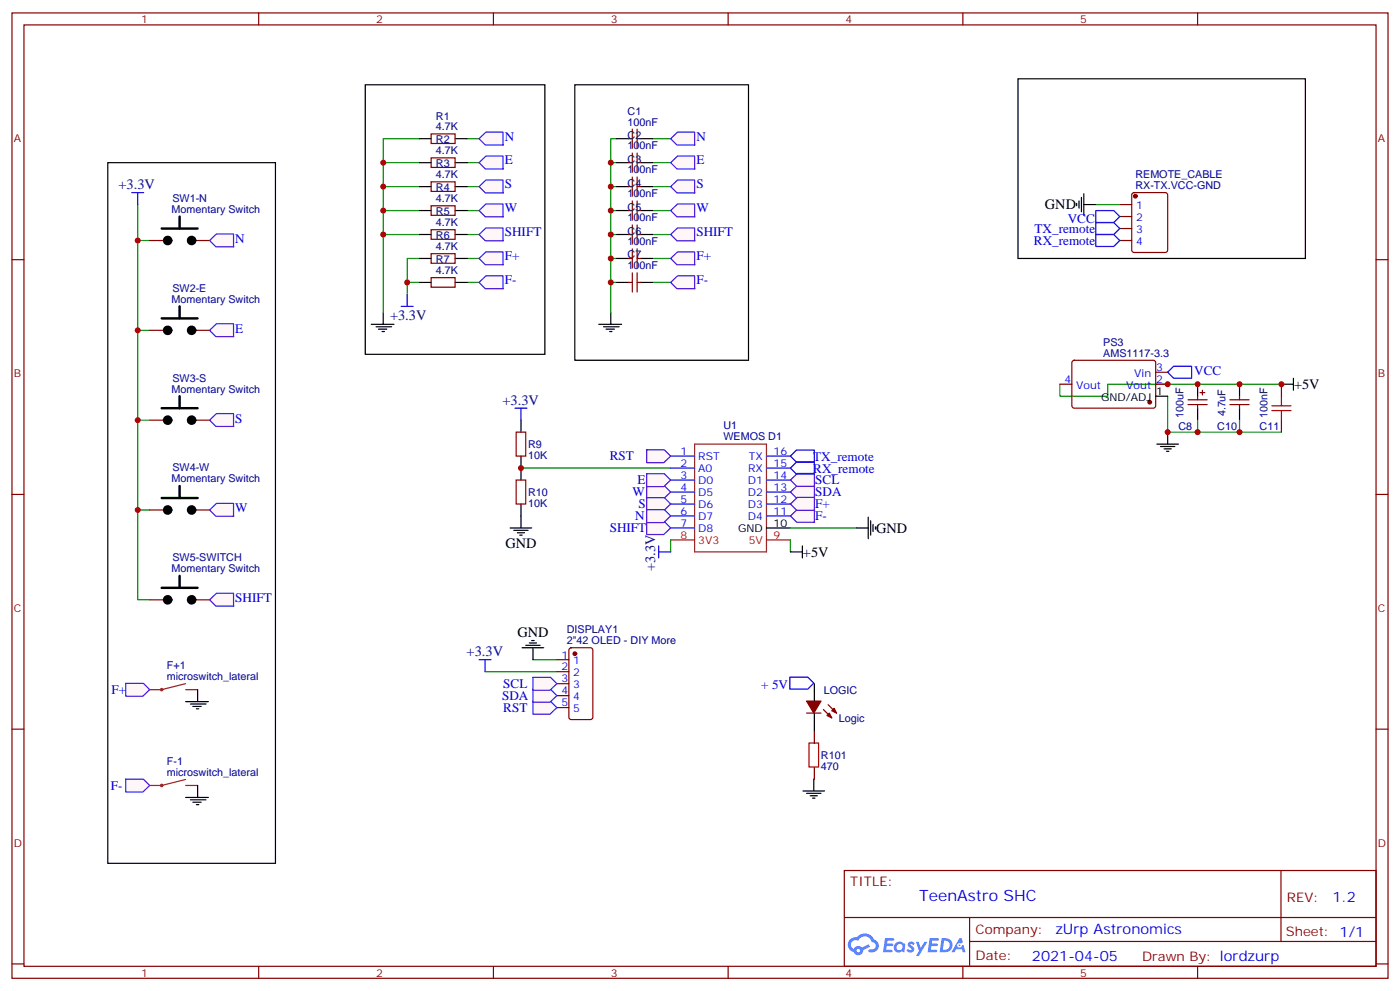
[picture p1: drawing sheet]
<svg xmlns="http://www.w3.org/2000/svg" width="412mm" height="292mm" viewBox="0 0 412 292" stroke-linecap="round" stroke-linejoin="round" font-family="sans-serif">
<path d="M153.5 123.8v3.5M153.5 134.3v7.1M150.3 155.5h6.3M151.3 156.2h4.3M152.4 156.9h2.1M153.1 157.6h.7M153.5 148.4v7.1M225.8 155.5h7" fill="none" stroke="#000" stroke-width=".35"/>
<g fill="none" stroke="#00f" stroke-width=".35">
<path d="M151.7 120.2h3.5M153.5 120.2v3.6M197.6 137.9h7M197.6 134.3h7M225.8 137.9h7M225.8 134.3h7M197.6 155.5h7M197.6 141.4h7M197.6 152h7M197.6 148.4h7M197.6 144.9h7M225.8 141.4h7"/>
<path d="M225.8 152h7M225.8 148.4h7M225.8 144.9h7"/>
</g>
<path d="M153.5 137.9h44.1M142.9 197.8h21.1M157 194.3h7" fill="none" stroke="#008700" stroke-width=".35"/>
<path d="M333.6 56.9l.5-.2h9.2l.6 .5 .1 16.5-.5 .6-9.4 .1-.7-.5v-16.5zM329.8 60.3h3.6M329.8 63.8h3.6M329.8 67.3h3.6M329.8 70.8h3.6M152 127.3h2.9v7h-2.9zM152 141.4h2.9v7h-2.9z" fill="none" stroke="#870000" stroke-width=".35"/>
<circle cx="334.4" cy="57.8" r=".53" fill="#870000" stroke="#870000" stroke-width=".35"/>
<g fill="none" stroke="#8c2424" stroke-width=".35">
<path d="M204.6 130.8h21.2v31.8h-21.2zM54.7 201.4l-7.1 1.7h-3.5M54.7 203.1h3.5M54.7 229.6l-7.1 1.8h-3.5M54.7 231.4h3.5"/>
<circle cx="47.6" cy="203.1" r=".35"/>
<circle cx="47.6" cy="231.4" r=".35"/>
</g>
<path d="M197.6 159h7M225.8 159h7" fill="none" stroke="#f00" stroke-width=".35"/>
<g fill="#fff7f7" stroke="#420aff" stroke-width=".35">
<path d="M156.9 206.6h5.3l1.8 1.8-2 2h-5z"/>
<path d="M190.4 132.5h5.3l1.9 1.8-2.1 2h-5z"/>
</g>
<path d="M153.8 190.8h6.4M154.9 190.1h4.2M155.9 189.4h2.1M156.6 188.7h.7M157 190.8v3.5" fill="none" stroke="#000" stroke-width=".35"/>
<g fill="#fff7f7" stroke="#420aff" stroke-width=".35">
<path d="M156.9 203h5.3l1.8 1.9-2 1.9h-5z"/>
<path d="M156.9 199.5h5.3l1.8 1.9-2 1.9h-5z"/>
</g>
<path d="M141.1 194.3h3.5M142.9 194.3v3.5M232.7 199.4h5.2l1.8 1.8-1.8 1.8h-5.2z" fill="none" stroke="#00f" stroke-width=".35"/>
<path d="M164 194.3h3.6M164 197.8h3.6M167.8 191l.5-.2h5.6l.7 .4v20l-.4 .7h-5.9l-.7-.4v-20zM164 201.4h3.6M164 204.9h3.6M164 208.4h3.6M237.6 210h4.2M239.9 215.5v3.5M242.5 209l2.5 2.4M243.9 207.6l2.5 2.4M239.9 226.1v3.5" fill="none" stroke="#870000" stroke-width=".35"/>
<g fill="#870000" stroke="#870000" stroke-width=".35">
<path d="M237.6 206.5h4.2l-2.1 3.5z"/>
<path d="M243.6 210.7l.7-.7 .7 1.4z"/>
<path d="M245 209.3l.7-.7 .7 1.4z"/>
<circle cx="169.3" cy="192.5" r=".53"/>
</g>
<path d="M239.9 201.4v5.3M239.9 210.2v5.3M236.5 233h6.4M237.6 233.7h4.2M238.7 234.4h2.1M239.4 235.1h.7M239.7 229.4v3.6" fill="none" stroke="#000" stroke-width=".35"/>
<path d="M238.3 218.9h2.8v7h-2.8z" fill="none" stroke="#a10000" stroke-width=".35"/>
<g fill="#fff7f7" stroke="#420aff" stroke-width=".35">
<path d="M232.8 144.9l2.1-1.9h5l.1 3.8h-5.3z"/>
<path d="M232.8 141.4l2.1-1.9h5l.1 3.7h-5.3z"/>
</g>
<path d="M197.6 159v3.6M232.8 155.5h19.4M232.8 159v3.6" fill="none" stroke="#008700" stroke-width=".35"/>
<path d="M252.2 155.5h3.6M255.8 152.3v6.4M256.5 153.4v4.2M257.2 154.4v2.2M257.9 155.2v.7M232.8 162.6h3.6M236.4 160.8v3.5" fill="none" stroke="#000" stroke-width=".35"/>
<path d="M232.8 134.3l1.8-1.7h5.3v3.5h-5.3zM234.6 136.1h5.3v3.5h-5.3l-1.8-1.7zM194 162.6h3.6M194 160.8v3.5" fill="none" stroke="#00f" stroke-width=".35"/>
<g fill="#fff7f7" stroke="#420aff" stroke-width=".35">
<path d="M232.8 152l2.1-2h5l.1 3.8h-5.3z"/>
<path d="M232.8 148.4l2.1-1.9h5l.1 3.8h-5.3z"/>
<path d="M190.4 153.7h5.3l1.9 1.8-2.1 1.9h-5z"/>
<path d="M190.4 143.1h5.3l1.9 1.8-2.1 2h-5z"/>
<path d="M190.4 146.6h5.3l1.9 1.8-2.1 2h-5z"/>
<path d="M190.4 139.5h5.3l1.9 1.9-2.1 1.9h-5z"/>
<path d="M190.4 150.1h5.3l1.9 1.9-2.1 1.9h-5z"/>
</g>
<g fill="none" stroke="#008700" stroke-width=".35">
<path d="M137.6 40.9h3.5M137.6 47.9h3.5M137.6 55h3.5M192.3 40.9h5.3M192.3 47.9h5.3M192.3 55h5.3M40.6 70.8v26.5h3.5M40.6 60.3v10.5h3.5M123.5 76.1h-3.6v10.6M137.6 62h3.5M137.6 69.1h3.5M137.6 76.1h3.5"/>
<path d="M192.3 62h5.3M192.3 69.1h5.3M192.3 76.1h5.3M40.6 97.3v26.5h3.5M137.6 83.2h3.5M192.3 83.2h5.3M40.6 123.8v26.4h3.5M40.6 150.2v26.5h3.5"/>
</g>
<path d="M38.8 56.7h3.5M40.6 56.7v3.6M118.2 90.2h3.5M119.9 86.7v3.5" fill="none" stroke="#00f" stroke-width=".35"/>
<path d="M169.3 25h51.2v81.1h-51.2zM109.4 95.5h6.7M110.8 96.2h4.6M111.5 96.9h2.4M112.5 97.6h.7M112.9 92v3.5M176.4 95.5h6.7M177.8 96.2h4.6M178.5 96.9h2.5M179.6 97.6h.7M179.9 92v3.5" fill="none" stroke="#000" stroke-width=".35"/>
<g fill="#fff7f7" stroke="#420aff" stroke-width=".35">
<path d="M197.6 76.1l2-1.9h5l.1 3.8h-5.3z"/>
<path d="M197.6 55l2-2h5l.1 3.8h-5.3z"/>
<path d="M197.6 40.9l2-2h5l.1 3.8h-5.3z"/>
</g>
<path d="M179.9 55h1.8M179.9 47.9h1.8M181.7 40.9h-1.8v51.1M179.9 76.1h1.8M179.9 69.1h1.8M179.9 62h1.8M322.8 60.3h7M179.9 83.2h1.8" fill="none" stroke="#008700" stroke-width=".35"/>
<path d="M107.6 25h52.9v79.4h-52.9zM299.9 23.2h84.6v52.9h-84.6zM31.7 47.9h49.4v206.4h-49.4zM317.1 59.9v.7M317.9 59.2v2.1M318.6 58.1v4.3M319.3 57.1v6.3M319.3 60.3h3.5" fill="none" stroke="#000" stroke-width=".35"/>
<path d="M61.7 176.7l2.1-2h5l.1 3.8h-5.3z" fill="#fff7f7" stroke="#420aff" stroke-width=".35"/>
<path d="M44.1 70.8h5.3M56.4 70.8h5.3M44.1 97.3h5.3M56.4 97.3h5.3M44.1 123.8h5.3M56.4 123.8h5.3M44.1 150.2h5.3M56.4 150.2h5.3M44.1 176.7h5.3M56.4 176.7h5.3" fill="none" stroke="#870000" stroke-width=".35"/>
<g fill="#000" stroke="#000" stroke-width=".71">
<circle cx="49.4" cy="70.8" r="1.06"/>
<circle cx="56.4" cy="70.8" r="1.06"/>
<circle cx="49.4" cy="97.3" r="1.06"/>
<circle cx="56.4" cy="97.3" r="1.06"/>
<circle cx="49.4" cy="123.8" r="1.06"/>
<circle cx="56.4" cy="123.8" r="1.06"/>
<circle cx="49.4" cy="150.2" r="1.06"/>
<circle cx="56.4" cy="150.2" r="1.06"/>
<circle cx="49.4" cy="176.7" r="1.06"/>
<circle cx="56.4" cy="176.7" r="1.06"/>
</g>
<path d="M47.6 67.3h10.6M52.9 63.8v3.5M47.6 93.8h10.6M52.9 90.2v3.6M52.9 116.7v3.5M47.6 120.2h10.6M47.6 146.7h10.6M52.9 143.2v3.5M47.6 173.1h10.6M52.9 169.6v3.5" fill="none" stroke="#000" stroke-width=".71"/>
<path d="M54.7 206.7h6.7M56.1 207.4h4.6M56.8 208.1h2.5M57.9 208.8h.7M58.2 203.1v3.6" fill="none" stroke="#000" stroke-width=".35"/>
<g fill="#fff7f7" stroke="#420aff" stroke-width=".35">
<path d="M141.1 76.1l2-1.9h5.1l.1 3.8h-5.3z"/>
<path d="M141.1 55l2-2h5.1l.1 3.8h-5.3z"/>
<path d="M141.1 40.9l2-2h5.1l.1 3.8h-5.3z"/>
</g>
<path d="M54.7 234.9h6.7M56.1 235.6h4.6M56.8 236.3h2.5M57.9 237h.7M58.2 231.4v3.5" fill="none" stroke="#000" stroke-width=".35"/>
<g fill="#fff7f7" stroke="#420aff" stroke-width=".35">
<path d="M37 201.3h5.2l1.9 1.8-2 2h-5.1z"/>
<path d="M37 229.5h5.2l1.9 1.9-2 1.9h-5.1z"/>
<path d="M61.7 150.2l2.1-1.9h5l.1 3.8h-5.3z"/>
<path d="M61.7 70.8l2.1-1.9h5l.1 3.8h-5.3z"/>
</g>
<path d="M123.5 55h-10.6v7M123.5 47.9h-10.6v7.1M123.5 40.9h-10.6v7M123.5 69.1h-10.6v22.9M123.5 62h-10.6v7.1M119.9 83.2h3.6" fill="none" stroke="#008700" stroke-width=".35"/>
<g fill="#fff7f7" stroke="#420aff" stroke-width=".35">
<path d="M141.1 83.2l2-2h5.1l.1 3.8h-5.3z"/>
<path d="M141.1 69.1l2-2h5.1l.1 3.8h-5.3z"/>
<path d="M141.1 62l2-1.9h5.1l.1 3.8h-5.3z"/>
<path d="M141.1 47.9l2-1.9h5.1l.1 3.8h-5.3z"/>
<path d="M197.6 47.9l2-1.9h5l.1 3.8h-5.3z"/>
<path d="M197.6 83.2l2-2h5l.1 3.8h-5.3z"/>
<path d="M197.6 62l2-1.9h5l.1 3.8h-5.3z"/>
<path d="M197.6 69.1l2-2h5l.1 3.8h-5.3z"/>
<path d="M61.7 123.8l2.1-2h5l.1 3.8h-5.3z"/>
<path d="M61.7 97.3l2.1-1.9h5l.1 3.7h-5.3z"/>
</g>
<path d="M322.8 69.1h5.3l1.7 1.7-1.7 1.8h-5.3zM322.8 65.5h5.3l1.7 1.8-1.7 1.8h-5.3z" fill="none" stroke="#00f" stroke-width=".35"/>
<g fill="none" stroke="#870000" stroke-width=".35">
<path d="M3.5 3.8h405.4v284.3h-405.4zM7.1 7.3h398.2v277.3h-398.2zM76.2 3.8v3.5M145.3 3.8v3.5M214.5 3.8v3.5M283.6 3.8v3.5M352.8 3.8v3.5M127 39.4h7.1v2.9h-7.1zM186.3 38v5.7M187.7 38v5.7M127 46.5h7.1v2.8h-7.1zM127 53.6h7.1v2.8h-7.1z"/>
<path d="M185.2 40.9h1.1M185.2 47.9h1.1M185.2 55h1.1M186.3 45.1v5.6M186.3 52.1v5.7M186.3 59.2v5.6M187.7 45.1v5.6M187.7 52.1v5.7M187.7 59.2v5.6M187.7 40.9h1M187.7 47.9h1M187.7 55h1"/>
<path d="M3.5 76.5h3.6M127 60.6h7.1v2.8h-7.1zM127 67.7h7.1v2.8h-7.1zM127 74.7h7.1v2.8h-7.1zM185.2 62h1.1M185.2 69.1h1.1M185.2 76.1h1.1M186.3 66.3v5.6M186.3 73.3v5.7M187.7 66.3v5.6M187.7 73.3v5.7M187.7 62h1"/>
<path d="M187.7 69.1h1M187.7 76.1h1M405.3 76.5h3.6M127 81.8h7.1v2.8h-7.1zM185.2 83.2h1.1M186.3 80.4v5.6M187.7 80.4v5.6M187.7 83.2h1M3.5 145.6h3.6M405.3 145.6h3.6M3.5 214.8h3.6M405.3 214.8h3.6"/>
<path d="M248.7 256.4h156.6v28.2h-156.6zM377.3 256.4v20.9M248.7 270.2h156.5M285.6 277.3h119.6M285.6 270.2v14.2M3.5 283.9h3.6M76.2 284.6v3.5M145.3 284.6v3.5M214.5 284.6v3.5M283.6 284.6v3.5M352.8 284.6v3.5M405.3 283.9h3.6"/>
</g>
<g fill="none" stroke="#000" stroke-width=".35">
<path d="M123.5 40.9h3.5M123.5 47.9h3.5M123.5 55h3.5M134.1 40.9h3.5M134.1 47.9h3.5M134.1 55h3.5M181.7 40.9h3.5M181.7 47.9h3.5M181.7 55h3.5M188.7 40.9h3.6M188.7 47.9h3.6M188.7 55h3.6"/>
<path d="M123.5 62h3.5M123.5 69.1h3.5M123.5 76.1h3.5M134.1 62h3.5M134.1 69.1h3.5M134.1 76.1h3.5M181.7 62h3.5M181.7 69.1h3.5M181.7 76.1h3.5M188.7 62h3.6M188.7 69.1h3.6M188.7 76.1h3.6"/>
<path d="M123.5 83.2h3.5M134.1 83.2h3.5M181.7 83.2h3.5M188.7 83.2h3.6"/>
</g>
<g fill="#5487ff">
<path d="M267.7 277.6a1.22 1.22 0 0 1 1.7 .2l-.4 .6a.47 .47 0 0 0-.3-.4 .47 .47 0 0 0-.5 .2l.1 .2a1.14 1.14 0 0 1 .8 1.8 1.14 1.14 0 0 1-1.9 0l-.2-.2 .5-.6 .7 .5a.29 .29 0 0 0 .3-.3 .29 .29 0 0 0-.2-.3 1.04 1.04 0 0 1-.6-1.7z"/>
<path d="M260.7 276.3h2.4l.3 .2-.2 .5-1.8 .1-.1 .8h1.5l.3 .4-.3 .4h-1.6l-.2 1.1h1.7l.2 .3-.2 .3-2.6 .1z"/>
<path d="M273.8 276.3h2.4l.3 .2-.1 .5-1.8 .1-.2 .8h1.6l.3 .4-.4 .4h-1.6l-.1 1.1h1.7l.2 .3-.2 .3-2.6 .1z"/>
<path d="M282.6 276.3h.7l.3 1.3-.6 .3a.69 .69 0 0 0-1 .3 .69 .69 0 0 0 .4 .9 .69 .69 0 0 0 .9-.6l.5-.2 .6 2.2h-.8l-.2-.9h-1.8l-.5 .9h-.8z"/>
<path d="M269.8 277.4h.8l.6 1.8 1.1-1.8h.9l-2.6 4.2h-.8l.9-1.5z"/>
<path d="M277.4 276.3l-.6 4.2h1.3a2.11 2.11 0 0 0 2.5-2.1 2.11 2.11 0 0 0-2.5-2.1zM278.1 277.1a1.39 1.39 0 0 1 1.7 1.4 1.39 1.39 0 0 1-1.8 1.3h-.3z"/>
<path d="M263.7 277.9a1.54 1.54 0 0 0-.1 2.2 1.54 1.54 0 0 0 2.2 .1l.6 .3 .3-2.3-.2-.3h-.4a1.49 1.49 0 0 0-2.4 0zM264 278.9a.94 .94 0 0 1 1.8 0 .94 .94 0 0 1-1.8 0z"/>
<path d="M250.4 276.7a2.18 2.18 0 0 0 1.1 3.7 1.44 1.44 0 0 0 1.6 .9 1.44 1.44 0 0 0 1.2-1.4l2-1.1-.5-.7-1.9 1a1.47 1.47 0 0 0-2.4 .4 1.39 1.39 0 0 1-.7-1.9 1.39 1.39 0 0 1 2-.5 2.12 2.12 0 0 1 2.2-1.3 2.12 2.12 0 0 1 1.9 1.7 1.14 1.14 0 0 1 1.1 1.4 1.14 1.14 0 0 1-1.7 .7 .43 .43 0 0 0-.5 .4 .43 .43 0 0 0 .4 .5 1.98 1.98 0 0 0 2.5-1.2 1.98 1.98 0 0 0-1.2-2.6 3.1 3.1 0 0 0-5.3-.6l-.9 .1zM252.3 280a.55 .55 0 0 1 1.1 0 .55 .55 0 0 1-1.1 0z"/>
<circle cx="282.6" cy="278.4" r=".26"/>
</g>
<path d="M312.2 113.2v3.5h14.1v-3.5h51.2M344 116.7v10.6h33.5M352.8 123.8v3.5M365.1 123.8v3.5" fill="none" stroke="#008700" stroke-width=".35"/>
<g fill="none" stroke="#870000" stroke-width=".35">
<path d="M312.2 113.2h3.5M316 106.3l.4-.2 23.6 .1 .4 .6v13l-.7 .4h-23.5l-.5-.7v-12.7zM340.4 113.2h3.6M340.4 109.6h3.6M350 117.8h5.6M350 119.2h5.6M352.8 116.7v1.1M352.8 119.2v1M353.5 115.6h1.4M354.2 114.9v1.4M362.3 117.8h5.6M362.3 119.2h5.6"/>
<path d="M365.1 116.7v1.1M365.1 119.2v1M377.5 113.2v3.5M377.5 123.8v3.5"/>
</g>
<circle cx="338.7" cy="118.5" r=".53" fill="#870000" stroke="#870000" stroke-width=".35"/>
<path d="M340.4 116.7h3.6M352.8 113.2v3.5M365.1 113.2v3.5M377.5 113.2h3.5M381 111.4v3.5M340.8 130.8h6.3M341.8 131.5h4.3M342.9 132.2h2.1M343.6 132.9h.7M344 127.3v3.5M352.8 120.2v3.6M365.1 120.2v3.6" fill="none" stroke="#000" stroke-width=".35"/>
<path d="M374.6 119.5h5.7M377.5 116.7v2.8M374.6 120.9h5.7M377.5 120.9v2.9" fill="none" stroke="#a10000" stroke-width=".35"/>
<path d="M322.8 62h5.3l1.7 1.8-1.7 1.7h-5.3zM345.7 107.9h5.3v3.5h-5.3l-1.7-1.8z" fill="none" stroke="#00f" stroke-width=".35"/>
<g fill="#c00">
<circle cx="153.5" cy="137.9" r=".88"/>
<circle cx="112.9" cy="47.9" r=".88"/>
<circle cx="112.9" cy="62" r=".88"/>
<circle cx="40.6" cy="123.8" r=".88"/>
<circle cx="40.6" cy="70.8" r=".88"/>
<circle cx="179.9" cy="76.1" r=".88"/>
<circle cx="179.9" cy="62" r=".88"/>
<circle cx="179.9" cy="47.9" r=".88"/>
<circle cx="179.9" cy="55" r=".88"/>
<circle cx="179.9" cy="69.1" r=".88"/>
<circle cx="179.9" cy="83.2" r=".88"/>
<circle cx="40.6" cy="97.3" r=".88"/>
<circle cx="40.6" cy="150.2" r=".88"/>
<circle cx="119.9" cy="83.2" r=".88"/>
<circle cx="112.9" cy="69.1" r=".88"/>
<circle cx="112.9" cy="55" r=".88"/>
<circle cx="344" cy="113.2" r=".88"/>
<circle cx="352.8" cy="113.2" r=".88"/>
<circle cx="365.1" cy="113.2" r=".88"/>
<circle cx="344" cy="127.3" r=".88"/>
<circle cx="352.8" cy="127.3" r=".88"/>
<circle cx="365.1" cy="127.3" r=".88"/>
<circle cx="377.5" cy="113.2" r=".88"/>
</g>
<text font-size="4.6" fill="#00f" x="270.8" y="265.4">TeenAstro SHC</text>
<g font-size="4.2" fill="#000080">
<text x="34.9" y="55.7">+3.3V</text>
<text x="114.9" y="94.1">+3.3V</text>
<text x="148" y="119.2">+3.3V</text>
<text x="193" y="168.3" transform="rotate(-90 193 168.3)">+3.3V</text>
<text x="137.4" y="193.2">+3.3V</text>
</g>
<g font-size="4.2">
<text x="307.8" y="61.6">GND</text>
<text x="381.2" y="114.6">+5V</text>
<text x="148.9" y="161.5">GND</text>
<text x="258.1" y="156.9">GND</text>
<text x="236.5" y="163.9">+5V</text>
<text x="152.4" y="187.6">GND</text>
</g>
<g font-size="4.2" fill="#00f">
<text x="392.5" y="265.7">1.2</text>
<text x="310.9" y="275.2">zUrp Astronomics</text>
<text x="304" y="283">2021-04-05</text>
</g>
<g font-size="3.9" fill="#00f">
<text x="148.7" y="41.4">N</text>
<text x="205.1" y="41.4">N</text>
<text x="148.7" y="48.4">E</text>
<text x="205.1" y="48.4">E</text>
<text x="148.7" y="55.5">S</text>
<text x="205.1" y="55.5">S</text>
<text x="148.7" y="62.5">W</text>
<text x="205.1" y="62.5">W</text>
<text x="314.5" y="65.5">VCC</text>
<text x="69.3" y="71.5">N</text>
<text x="148.7" y="69.6">SHIFT</text>
<text x="205.1" y="69.6">SHIFT</text>
<text x="304.8" y="68.5">TX_remote</text>
<text x="148.7" y="76.7">F+</text>
<text x="205.1" y="76.7">F+</text>
<text x="304.6" y="72.1">RX_remote</text>
<text x="148.7" y="83.7">F-</text>
<text x="205.1" y="83.7">F-</text>
<text x="69.3" y="98">E</text>
<text x="351.8" y="110.4">VCC</text>
<text x="69.3" y="124.5">S</text>
<text x="179.6" y="135.6">RST</text>
<text x="239.6" y="135.6">TX_remote</text>
<text x="187.8" y="142.7">E</text>
<text x="239.6" y="139.2">RX_remote</text>
<text x="240.2" y="142.6">SCL</text>
<text x="186.4" y="146.2">W</text>
<text x="188.1" y="149.7">S</text>
<text x="240.2" y="149.7">F+</text>
<text x="240.2" y="146.1">SDA</text>
<text x="69.3" y="150.9">W</text>
<text x="187.1" y="153.3">N</text>
<text x="240.2" y="153.2">F-</text>
<text x="179.6" y="156.8">SHIFT</text>
<text x="69.3" y="177.4">SHIFT</text>
<text x="148.3" y="202.6">SCL</text>
<text x="224.3" y="203">+ 5V</text>
<text x="32.8" y="204.4">F+</text>
<text x="147.9" y="206.1">SDA</text>
<text x="148.2" y="209.7">RST</text>
<text x="32.7" y="232.7">F-</text>
</g>
<g font-size="3.9" fill="#800">
<text x="250.5" y="261">TITLE:</text>
<text x="379.1" y="265.7">REV:</text>
<text x="287.4" y="275.2">Company:</text>
<text x="378.7" y="275.8">Sheet: 1/1</text>
<text x="287.4" y="282.9">Date:</text>
<text x="336.4" y="282.9">Drawn By: lordzurp</text>
</g>
<g font-size="3.2" fill="#800">
<text x="41.6" y="6.8">1</text>
<text x="110.8" y="6.8">2</text>
<text x="179.9" y="6.8">3</text>
<text x="249.1" y="6.8">4</text>
<text x="318.2" y="6.8">5</text>
<text x="4.1" y="41.9">A</text>
<text x="405.9" y="41.9">A</text>
<text x="4.1" y="111.1">B</text>
<text x="405.9" y="111.1">B</text>
<text x="4.1" y="180.2">C</text>
<text x="405.9" y="180.2">C</text>
<text x="4.1" y="249.3">D</text>
<text x="405.9" y="249.3">D</text>
<text x="41.6" y="287.6">1</text>
<text x="110.8" y="287.6">2</text>
<text x="179.9" y="287.6">3</text>
<text x="249.1" y="287.6">4</text>
<text x="318.2" y="287.6">5</text>
</g>
<g font-size="3.2" fill="#000080">
<text x="128.4" y="35.2">R1</text>
<text x="184.9" y="33.8">C1</text>
<text x="128.4" y="38.4">4.7K</text>
<text x="184.9" y="37">100nF</text>
<text x="184.9" y="40.9">C2</text>
<text x="128.4" y="45.4">4.7K</text>
<text x="128.4" y="42.3">R2</text>
<text x="184.9" y="44">100nF</text>
<text x="184.9" y="47.9">C3</text>
<text x="128.4" y="52.5">4.7K</text>
<text x="128.4" y="49.3">R3</text>
<text x="184.9" y="51.1">100nF</text>
<text x="334.4" y="52.5">REMOTE_CABLE</text>
<text x="50.8" y="59.5">SW1-N</text>
<text x="128.4" y="59.5">4.7K</text>
<text x="128.4" y="56.4">R4</text>
<text x="184.9" y="58.1">100nF</text>
<text x="184.9" y="55">C4</text>
<text x="334.4" y="55.7">RX-TX.VCC-GND</text>
<text x="50.5" y="62.7">Momentary Switch</text>
<text x="128.4" y="63.4">R5</text>
<text x="184.9" y="65.2">100nF</text>
<text x="184.9" y="62">C5</text>
<text x="128.4" y="66.6">4.7K</text>
<text x="128.4" y="70.5">R6</text>
<text x="184.9" y="69.1">C6</text>
<text x="128.4" y="73.7">4.7K</text>
<text x="128.4" y="77.5">R7</text>
<text x="184.9" y="72.2">100nF</text>
<text x="184.9" y="76.1">C7</text>
<text x="128.4" y="80.7">4.7K</text>
<text x="184.9" y="79.3">100nF</text>
<text x="50.5" y="89.2">Momentary Switch</text>
<text x="50.8" y="86">SW2-E</text>
<text x="325" y="101.9">PS3</text>
<text x="325" y="105.1">AMS1117-3.3</text>
<text x="50.8" y="112.4">SW3-S</text>
<text x="50.5" y="115.6">Momentary Switch</text>
<text x="348.7" y="123.1" transform="rotate(-90 348.7 123.1)">100uF</text>
<text x="361" y="122.7" transform="rotate(-90 361 122.7)">4.7uF</text>
<text x="373.4" y="123.1" transform="rotate(-90 373.4 123.1)">100nF</text>
<text x="155.6" y="131.9">R9</text>
<text x="213.1" y="129.6">WEMOS D1</text>
<text x="213.1" y="126.4">U1</text>
<text x="347.2" y="126.7">C8</text>
<text x="358.6" y="126.7">C10</text>
<text x="371" y="126.7">C11</text>
<text x="155.6" y="135.2">10K</text>
<text x="50.5" y="142.1">Momentary Switch</text>
<text x="50.8" y="138.9">SW4-W</text>
<text x="155.6" y="149.3">10K</text>
<text x="155.6" y="146.1">R10</text>
<text x="50.8" y="165.3">SW5-SWITCH</text>
<text x="50.5" y="168.6">Momentary Switch</text>
<text x="167" y="189.7">2&quot;42 OLED - DIY More</text>
<text x="167" y="186.5">DISPLAY1</text>
<text x="49.1" y="197.1">F+1</text>
<text x="49.1" y="200.3">microswitch_lateral</text>
<text x="242.7" y="204.3">LOGIC</text>
<text x="247.1" y="212.6">Logic</text>
<text x="49.1" y="225.4">F-1</text>
<text x="241.8" y="226.7">470</text>
<text x="241.8" y="223.5">R101</text>
<text x="49.1" y="228.5">microswitch_lateral</text>
</g>
<g font-size="3.2" fill="#00f">
<text x="334.7" y="61.7">1</text>
<text x="334.7" y="65.2">2</text>
<text x="334.7" y="68.7">3</text>
<text x="334.7" y="72.2">4</text>
<text x="313.5" y="112.8">4</text>
<text x="334.1" y="111.1">Vin</text>
<text x="340.6" y="112.8">2</text>
<text x="340.6" y="109.3">3</text>
<text x="317" y="114.6">Vout</text>
<text x="331.8" y="114.6">Vout</text>
<text x="200.5" y="137.5">2</text>
<text x="200.5" y="134">1</text>
<text x="205.7" y="135.4">RST</text>
<text x="220.6" y="135.4">TX</text>
<text x="227.9" y="137.5">15</text>
<text x="227.9" y="134">16</text>
<text x="200.5" y="141">3</text>
<text x="205.7" y="142.5">D0</text>
<text x="205.7" y="138.9">A0</text>
<text x="220.3" y="142.5">D1</text>
<text x="220.3" y="138.9">RX</text>
<text x="227.9" y="141">14</text>
<text x="200.5" y="148.1">5</text>
<text x="200.5" y="144.6">4</text>
<text x="205.7" y="149.5">D6</text>
<text x="205.7" y="146">D5</text>
<text x="220.3" y="149.5">D3</text>
<text x="220.3" y="146">D2</text>
<text x="227.9" y="148.1">12</text>
<text x="227.9" y="144.6">13</text>
<text x="200.5" y="155.2">7</text>
<text x="200.5" y="151.6">6</text>
<text x="205.7" y="153">D7</text>
<text x="220.3" y="153">D4</text>
<text x="227.9" y="151.6">11</text>
<text x="205.7" y="156.6">D8</text>
<text x="165.4" y="194">1</text>
<text x="165.4" y="197.5">2</text>
<text x="168.9" y="195.7">1</text>
<text x="165.4" y="201">3</text>
<text x="168.9" y="199.2">2</text>
<text x="168.9" y="202.8">3</text>
<text x="165.4" y="204.5">4</text>
<text x="165.4" y="208.1">5</text>
<text x="168.9" y="206.3">4</text>
<text x="168.9" y="209.8">5</text>
</g>
<g font-size="3.2">
<text x="324.3" y="118.1">GND/ADJ</text>
<text x="340.6" y="116.3">1</text>
<text x="227.9" y="155.2">10</text>
<text x="217.4" y="156.6">GND</text>
</g>
<g font-size="3.2" fill="#f00">
<text x="200.5" y="158.7">8</text>
<text x="205.7" y="160.1">3V3</text>
<text x="220.5" y="160.1">5V</text>
<text x="227.9" y="158.7">9</text>
</g>
</svg>
